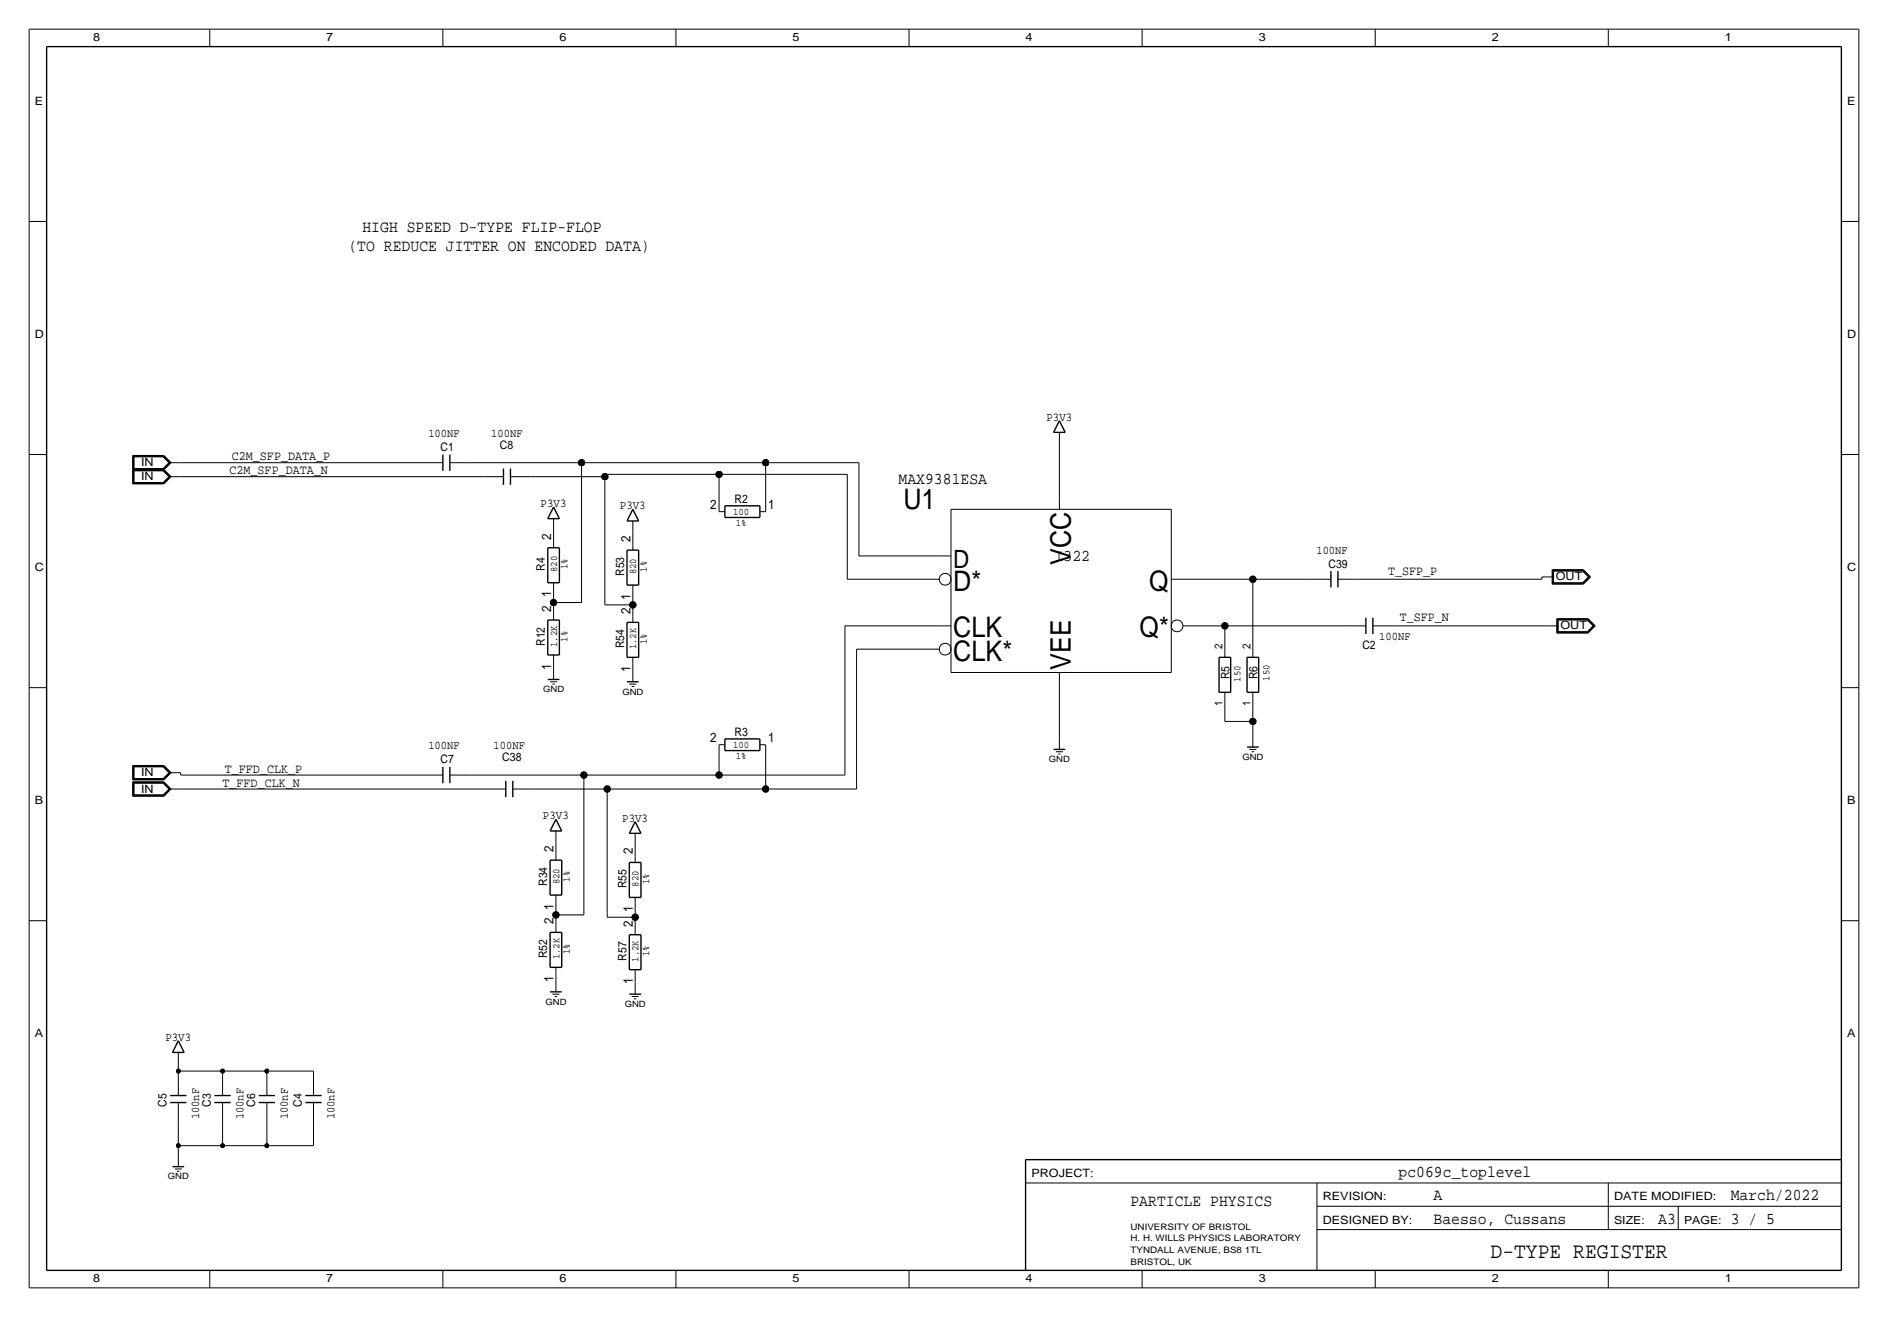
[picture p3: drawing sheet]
<svg xmlns="http://www.w3.org/2000/svg" width="411mm" height="287mm" viewBox="0 0 411 287" stroke-linecap="round" stroke-linejoin="round" font-family="sans-serif">
<g fill="none" stroke="#000" stroke-width=".22">
<path d="M6.3 6.4v274.3zM6.3 6.4h398.8zM45.7 6.4v3.8zM96.5 6.4v3.8zM147.3 6.4v3.8zM198.1 6.4v3.8zM248.9 6.4v3.8zM299.7 6.4v3.8zM350.5 6.4v3.8zM405.1 6.4v274.3zM6.3 48.3h3.9zM401.3 48.3h3.8z"/>
<path d="M6.3 99.1h3.9zM28.9 99.3v3.1zM28.9 99.3h6.8zM29 99.4h6.7zM29 99.4v2.9zM29.1 99.5h6.5zM29.1 99.5v2.7zM29.2 99.6h6.4zM29.2 99.6v2.5zM35.6 99.6l1.2 1.2zM35.6 99.5l1.4 1.3zM35.7 99.4l1.4 1.4z"/>
<path d="M35.7 99.3l1.6 1.5zM230.9 96.8v11.7zM230.9 94.2v2.6zM401.3 99.1h3.8zM28.9 102.3v3.2zM28.9 105.5h6.8zM28.9 102.3h6.8zM28.9 102.4h6.8zM29 102.4h6.7zM29 102.4v3zM29 105.4h6.7zM29 102.3h6.7z"/>
<path d="M29.1 102.5h6.5zM29.1 102.5v2.8zM29.1 105.3h6.5zM29.1 102.2h6.5zM29.2 102.6h6.4zM29.2 102.6v2.6zM29.2 105.2h6.4zM29.2 102.1h6.4zM35.6 102.6l1.2 1.3zM35.6 105.2l1.2-1.3zM35.6 102.5l1.4 1.4zM35.6 105.3l1.4-1.4z"/>
<path d="M35.6 102.2l1.4-1.4zM35.7 102.4l1.4 1.5zM35.7 102.3l1.6 1.6zM35.7 105.5l1.6-1.6zM35.7 102.4l1.6-1.6zM36.8 103.9h2.6zM36.8 100.8h2.6zM36.8 100.8l-1.2 1.3zM37.1 103.9l-1.4 1.5zM37.1 100.8l-1.4 1.5zM39.4 100.8h52.8zM39.4 103.9h66z"/>
<path d="M92.2 100.8h4.3zM98 100.8h4.4zM102.4 100.8h24.3zM105.4 103.9h4.3zM111.3 103.9h4.3zM115.6 103.9h16.2zM120.6 115.6v2.5zM120.6 118.1v1.3zM120.6 113v2.6zM126.7 100.8h40.2zM126.7 100.8v30.5zM131.8 103.4h24.9z"/>
<path d="M131.8 103.4v.5zM131.8 103.9v27.9zM137.9 116.1v2.5zM137.9 113.5v2.6zM137.9 118.6v1.3zM156.7 103.4h28zM156.7 103.4v8.1zM156.7 111.5h1.3zM165.6 111.5h1.3zM166.9 100.8h20.3zM166.9 100.8v10.7zM184.7 103.4v22.8z"/>
<path d="M187.2 100.8v20.4zM207.3 111h48zM207.3 111v35.6zM230.9 108.5v2.5zM255.3 111v35.6zM120.6 131.3h6.1zM120.6 128.3v3zM120.6 131.3v2.6zM120.6 133.9v1.2zM120.6 127v1.3zM131.8 131.8h6.1zM137.9 128.8v3z"/>
<path d="M137.9 131.8v2.6zM137.9 127.5v1.3zM137.9 134.4v1.2zM184.1 136.4v32.5zM184.1 136.4h20.6zM184.7 126.2h20zM187.2 121.2h17.5zM204.7 136.4h2.6zM204.7 121.2h2.6zM255.3 126.2h2.5zM257.8 126.2h15.2zM257.8 136.4h9.2z"/>
<path d="M267 136.4h26.4zM267 136.4v5.6zM273 126.2v15.8zM273 126.2h12.8zM285.8 126.2h4.3zM291.6 126.2h4.3zM293.4 136.4h4.3zM295.9 126.2h40.1zM299.2 136.4h4.3zM303.5 136.4h33.6zM336 125.7v.5zM336 125.7h2.6z"/>
<path d="M337.1 136.4h2.5zM338.3 124.2h6.8zM338.3 127.3h6.8zM338.3 124.2v3.1zM338.4 124.3h6.6zM338.4 124.3v2.9zM338.4 127.2h6.6zM338.5 124.4h6.5zM338.5 124.4v2.7zM338.5 127.1h6.5zM338.6 124.5h6.3zM338.6 124.5v2.5z"/>
<path d="M338.6 127h6.3zM339.3 134.8h6.8zM339.3 138h6.8zM339.3 134.8v3.2zM339.4 134.9h6.6zM339.4 134.9v3zM339.4 137.9h6.6zM339.5 135h6.5zM339.5 135v2.8zM339.5 137.8h6.5zM339.6 135.1h6.3zM339.6 135.1v2.6z"/>
<path d="M339.6 137.7h6.3zM344.9 124.5l1.3 1.2zM345 124.4l1.4 1.3zM345 127.1l1.4-1.4zM345 124.3l1.5 1.4zM345 127.2l1.5-1.5zM345.1 124.2l1.6 1.5zM345.9 135.1l1.3 1.3zM346 135l1.4 1.4zM346 137.8l1.4-1.4zM346 134.9l1.5 1.5zM346 137.9l1.5-1.5z"/>
<path d="M346.1 134.8l1.6 1.6zM346.2 125.7l-1.3 1.3zM346.7 125.7l-1.6 1.6zM347.2 136.4l-1.3 1.3zM347.7 136.4l-1.6 1.6zM6.3 149.9h3.9zM119.9 148.6h1.5zM120.4 149.1h.5zM120.6 144v1.5zM120.6 145.5v2.6zM120.6 142.7v1.3zM137.2 149.1h1.5z"/>
<path d="M137.7 149.6h.5zM137.9 144.5v1.5zM137.9 146v2.6zM137.9 143.3v1.2zM186.7 141.5v30.5zM186.7 141.5h18zM207.3 146.6h48zM230.9 149.1v11.7zM230.9 146.6v2.5zM267 152.1v5.1zM267 157.2h6zM267 142v1.3z"/>
<path d="M267 150.9v1.2zM273 152.1v5.1zM273 157.2v3.1zM273 142v1.3zM273 150.9v1.2zM401.3 149.9h3.8zM28.9 170.4v3.1zM28.9 173.5h6.8zM28.9 170.4h6.8zM28.9 166.8v3.2zM28.9 170h6.8zM28.9 166.8h6.8z"/>
<path d="M29 170.5h6.7zM29 170.5v2.9zM29 173.4h6.7zM29 166.9h6.7zM29 166.9v3zM29 169.9h6.7zM29.1 170.6h6.5zM29.1 170.6v2.7zM29.1 173.3h6.5zM29.1 167h6.5zM29.1 167v2.8zM29.1 169.8h6.5z"/>
<path d="M29.2 170.7h6.4zM29.2 170.7v2.5zM29.2 173.2h6.4zM29.2 167.1h6.4zM29.2 167.1v2.6zM29.2 169.7h6.4zM35.6 170.7l1.2 1.3zM35.6 173.2l1.2-1.2zM35.6 167.1l1.2 1.3zM35.6 169.7l1.2-1.3zM35.6 170.6l1.4 1.4zM35.6 173.3l1.4-1.3z"/>
<path d="M35.6 167l1.4 1.4zM35.6 169.8l1.4-1.4zM35.7 170.5l1.4 1.5zM35.7 173.4l1.4-1.4zM35.7 166.9l1.4 1.5zM35.7 169.9l1.4-1.5zM35.7 170.4l1.6 1.6zM35.7 173.5l1.6-1.5zM35.7 166.8l1.6 1.6zM35.7 170l1.6-1.6zM36.8 172h2.6zM36.8 168.4h2.6z"/>
<path d="M39.4 168.9h52.8zM39.4 168.4v.5zM39.4 172h66.5zM92.2 168.9h4.3zM98 168.9h4.4zM102.4 168.9h24.9zM105.9 172h4.3zM111.8 172h4.3zM116.1 172h16.2zM127.3 168.9h29.4zM127.3 168.9v30.5zM132.3 172h34.6z"/>
<path d="M132.3 172v27.9zM156.7 168.9h27.4zM156.7 162.3v6.6zM156.7 162.3h1.3zM165.6 162.3h1.3zM166.9 172h19.8zM166.9 162.3v9.7zM230.1 163.8h1.5zM230.6 164.3h.5zM230.9 160.8v2.5zM272.3 163.3h1.5zM272.8 163.8h.5z"/>
<path d="M273 160.3v2.5zM121.2 183.6v2.6zM121.2 199.4h6.1zM121.2 196.3v3.1zM121.2 199.4v2.5zM121.2 186.2v1.3zM121.2 195.1v1.2zM121.2 181.1v2.5zM132.3 199.9h6.1zM138.4 184.1v2.6zM138.4 196.8v3.1zM138.4 199.9v2.5z"/>
<path d="M138.4 186.7v1.3zM138.4 195.6v1.2zM138.4 181.6v2.5zM6.3 200.7h3.9zM120.4 216.7h1.5zM120.9 217.2h.5zM121.2 212.1v1.5zM121.2 213.6v2.6zM121.2 201.9v1.3zM121.2 210.8v1.3zM137.7 217.2h1.5zM138.2 217.7h.5z"/>
<path d="M138.4 212.6v1.5zM138.4 214.1v2.6zM138.4 202.4v1.3zM138.4 211.3v1.3zM401.3 200.7h3.8zM38.9 233.4h9.6zM38.9 233.4v1zM38.9 231.9v1.5zM38.9 234.4v4.4zM38.9 229.4v2.5zM48.5 233.4h9.7zM48.5 233.4v1z"/>
<path d="M48.5 234.4v4.4zM58.2 233.4h10.1zM58.2 233.4v1zM58.2 234.4v4.4zM68.3 233.4v1zM68.3 234.4v4.4zM38.1 254.8h1.5zM38.6 255.3h.5zM38.9 249.7h9.6zM38.9 244.6v5.1zM38.9 249.7v2zM38.9 240.3v4.3z"/>
<path d="M38.9 251.7v2.6zM48.5 249.7h9.7zM48.5 244.6v5.1zM48.5 240.3v4.3zM58.2 249.7h10.1zM58.2 244.6v5.1zM58.2 240.3v4.3zM68.3 244.6v5.1zM68.3 240.3v4.3zM223.5 257.8h177.8zM287 257.8v19.1zM350.5 257.8v10.2z"/>
<path d="M45.7 276.9v3.8zM96.5 276.9v3.8zM147.3 276.9v3.8zM198.1 276.9v3.8zM248.9 276.9v3.8zM287 268h114.3zM287 262.9h114.3zM299.7 276.9v3.8zM350.5 276.9v3.8zM365.8 262.9v5.1zM6.3 280.7h398.8z"/>
<circle cx="206" cy="126.2" r="1.28"/>
<circle cx="256.5" cy="136.4" r="1.28"/>
<circle cx="206" cy="141.5" r="1.28"/>
</g>
<g fill="#000" stroke="#000" stroke-width=".22">
<circle cx="126.7" cy="100.8" r=".71"/>
<circle cx="131.8" cy="103.9" r=".71"/>
<circle cx="156.7" cy="103.4" r=".71"/>
<circle cx="166.9" cy="100.8" r=".71"/>
<circle cx="120.7" cy="131.3" r=".71"/>
<circle cx="137.9" cy="131.8" r=".71"/>
<circle cx="267" cy="136.4" r=".71"/>
<circle cx="273.1" cy="126.2" r=".71"/>
<circle cx="273.1" cy="157.2" r=".71"/>
<circle cx="127.3" cy="168.9" r=".71"/>
<circle cx="132.3" cy="172" r=".71"/>
<circle cx="156.7" cy="168.9" r=".71"/>
<circle cx="166.9" cy="172" r=".71"/>
<circle cx="121.2" cy="199.4" r=".71"/>
<circle cx="138.4" cy="199.9" r=".71"/>
<circle cx="38.9" cy="233.4" r=".46"/>
<circle cx="48.5" cy="233.4" r=".46"/>
<circle cx="58.2" cy="233.4" r=".46"/>
<circle cx="38.9" cy="249.7" r=".46"/>
<circle cx="48.5" cy="249.7" r=".46"/>
<circle cx="58.2" cy="249.7" r=".46"/>
</g>
<g fill="none" stroke="#000" stroke-width=".3">
<path d="M10.2 10.2v266.7zM10.2 10.2h391.1zM401.3 10.2v266.7zM96.5 99.1v3.5zM98 99.1v3.5zM229.6 94.2h2.6zM230.9 91.7l1.3 2.5zM230.9 91.7l-1.3 2.5zM109.7 102.1v3.6zM111.3 102.1v3.6zM119.4 119.4v7.6zM119.4 119.4h2.5z"/>
<path d="M119.4 113h2.5zM120.6 110.5l1.3 2.5zM120.6 110.5l-1.2 2.5zM121.9 119.4v7.6zM136.7 113.5h2.5zM136.7 119.9v7.6zM136.7 119.9h2.5zM137.9 111l1.3 2.5zM137.9 111l-1.2 2.5zM139.2 119.9v7.6zM158 110.2h7.6zM158 110.2v2.6z"/>
<path d="M158 112.8h7.6zM165.6 110.2v2.6zM119.4 135.1v7.6zM119.4 135.1h2.5zM119.4 127h2.5zM121.9 135.1v7.6zM136.7 127.5h2.5zM136.7 135.6v7.7zM136.7 135.6h2.5zM139.2 135.6v7.7zM290.1 124.5v3.5zM291.6 124.5v3.5z"/>
<path d="M297.7 134.6v3.6zM299.2 134.6v3.6zM119.4 148.1h2.5zM119.4 142.7h2.5zM136.7 148.6h2.5zM136.7 143.3h2.5zM265.7 143.3v7.6zM265.7 143.3h2.5zM265.7 150.9h2.5zM268.2 143.3v7.6zM271.8 143.3v7.6zM271.8 143.3h2.5z"/>
<path d="M271.8 150.9h2.5zM274.3 143.3v7.6zM96.5 167.1v3.6zM98 167.1v3.6zM110.2 170.2v3.5zM111.8 170.2v3.5zM121.2 178.6l1.2 2.5zM121.2 178.6l-1.3 2.5zM138.4 179.1l1.3 2.5zM138.4 179.1l-1.2 2.5zM158 161h7.6zM158 161v2.6z"/>
<path d="M158 163.6h7.6zM165.6 161v2.6zM229.6 163.3h2.6zM271.8 162.8h2.5zM119.9 187.5v7.6zM119.9 187.5h2.5zM119.9 195.1h2.5zM119.9 181.1h2.5zM122.4 187.5v7.6zM137.2 188v7.6zM137.2 188h2.5zM137.2 195.6h2.5z"/>
<path d="M137.2 181.6h2.5zM139.7 188v7.6zM119.9 216.2h2.5zM119.9 203.2v7.6zM119.9 203.2h2.5zM119.9 210.8h2.5zM122.4 203.2v7.6zM137.2 216.7h2.5zM137.2 203.7v7.6zM137.2 203.7h2.5zM137.2 211.3h2.5zM139.7 203.7v7.6z"/>
<path d="M37.1 238.8h3.5zM37.6 229.4h2.5zM38.9 226.8l1.2 2.6zM38.9 226.8l-1.3 2.6zM46.7 238.8h3.6zM56.4 238.8h3.5zM66.5 238.8h3.6zM37.1 240.3h3.5zM37.6 254.3h2.5zM46.7 240.3h3.6zM56.4 240.3h3.5zM66.5 240.3h3.6z"/>
<path d="M223.5 252.7h177.8zM223.5 252.7v24.2zM10.2 276.9h391.1z"/>
</g>
<g font-size="6.2">
<text x="196.9" y="111">U1</text>
<text x="233.4" y="123.1" transform="rotate(-90 233.4 123.1)">VCC</text>
<text x="207.8" y="128.8">D*</text>
<text x="250.5" y="128.8">Q</text>
<text x="207.8" y="138.9">CLK</text>
<text x="207.8" y="144">CLK*</text>
<text x="248.3" y="138.9">Q*</text>
<text x="233.4" y="146" transform="rotate(-90 233.4 146)">VEE</text>
</g>
<text font-size="5.5" x="207.8" y="123.7">D</text>
<text font-size="4.8" x="324.9" y="274.1">D-TYPE REGISTER</text>
<g font-size="3.6">
<text x="79" y="50.5">HIGH SPEED D-TYPE FLIP-FLOP</text>
<text x="75.9" y="54.6">(TO REDUCE JITTER ON ENCODED DATA)</text>
<text x="195.8" y="105.4">MAX9381ESA</text>
<text x="229.9" y="122.2">I322</text>
<text x="304.8" y="256.5">pc069c_toplevel</text>
<text x="246.4" y="262.9">PARTICLE PHYSICS</text>
<text x="312.4" y="261.6">A</text>
<text x="377.2" y="261.6">March/2022</text>
<text x="312.4" y="266.7">Baesso, Cussans</text>
<text x="361.4" y="266.7">A3</text>
<text x="377.2" y="266.7">3 / 5</text>
</g>
<g font-size="2.9">
<text x="50.5" y="100.3">C2M_SFP_DATA_P</text>
<text x="50" y="103.4">C2M_SFP_DATA_N</text>
<text x="154.8" y="111">2</text>
<text x="167.4" y="111">1</text>
<text x="120.1" y="117.6" transform="rotate(-90 120.1 117.6)">2</text>
<text x="137.4" y="118.1" transform="rotate(-90 137.4 118.1)">2</text>
<text x="302.5" y="125.2">T_SFP_P</text>
<text x="120.1" y="130.2" transform="rotate(-90 120.1 130.2)">1</text>
<text x="137.4" y="130.7" transform="rotate(-90 137.4 130.7)">1</text>
<text x="120.1" y="133.3" transform="rotate(-90 120.1 133.3)">2</text>
<text x="137.4" y="133.9" transform="rotate(-90 137.4 133.9)">2</text>
<text x="305.1" y="135.4">T_SFP_N</text>
<text x="120.1" y="145.9" transform="rotate(-90 120.1 145.9)">1</text>
<text x="137.4" y="146.5" transform="rotate(-90 137.4 146.5)">1</text>
<text x="154.8" y="161.8">2</text>
<text x="167.4" y="161.8">1</text>
<text x="48.5" y="171.4">T_FFD_CLK_N</text>
<text x="49" y="168.4">T_FFD_CLK_P</text>
<text x="120.6" y="185.7" transform="rotate(-90 120.6 185.7)">2</text>
<text x="137.9" y="186.2" transform="rotate(-90 137.9 186.2)">2</text>
<text x="120.6" y="201.4" transform="rotate(-90 120.6 201.4)">2</text>
<text x="120.6" y="198.3" transform="rotate(-90 120.6 198.3)">1</text>
<text x="137.9" y="201.9" transform="rotate(-90 137.9 201.9)">2</text>
<text x="137.9" y="198.8" transform="rotate(-90 137.9 198.8)">1</text>
<text x="120.6" y="214" transform="rotate(-90 120.6 214)">1</text>
<text x="137.9" y="214.5" transform="rotate(-90 137.9 214.5)">1</text>
</g>
<g font-size="2.6">
<text x="93.4" y="95.2">100NF</text>
<text x="107.1" y="95.2">100NF</text>
<text x="228.1" y="91.7">P3V3</text>
<text x="96" y="98.3">C1</text>
<text x="109" y="97.8">C8</text>
<text x="117.8" y="110.5">P3V3</text>
<text x="135.1" y="111">P3V3</text>
<text x="160.1" y="109.6">R2</text>
<text x="118.8" y="124.4" transform="rotate(-90 118.8 124.4)">R4</text>
<text x="136" y="125.5" transform="rotate(-90 136 125.5)">R53</text>
<text x="286.9" y="120.6">100NF</text>
<text x="289.6" y="123.7">C39</text>
<text x="118.8" y="140.8" transform="rotate(-90 118.8 140.8)">R12</text>
<text x="136" y="141.3" transform="rotate(-90 136 141.3)">R54</text>
<text x="296.9" y="141.5">C2</text>
<text x="300.6" y="139.4">100NF</text>
<text x="268" y="148" transform="rotate(-90 268 148)">R5</text>
<text x="274.1" y="148" transform="rotate(-90 274.1 148)">R6</text>
<text x="160.1" y="160.4">R3</text>
<text x="93.4" y="163.3">100NF</text>
<text x="96" y="166.4">C7</text>
<text x="107.6" y="163.3">100NF</text>
<text x="109.5" y="165.9">C38</text>
<text x="118.3" y="178.6">P3V3</text>
<text x="135.6" y="179.1">P3V3</text>
<text x="119.3" y="193.1" transform="rotate(-90 119.3 193.1)">R34</text>
<text x="136.6" y="193.6" transform="rotate(-90 136.6 193.6)">R55</text>
<text x="119.3" y="208.8" transform="rotate(-90 119.3 208.8)">R52</text>
<text x="136.6" y="209.4" transform="rotate(-90 136.6 209.4)">R57</text>
<text x="36" y="226.8">P3V3</text>
<text x="36.3" y="241.2" transform="rotate(-90 36.3 241.2)">C5</text>
<text x="43.4" y="244" transform="rotate(-90 43.4 244)">100nF</text>
<text x="46" y="241.2" transform="rotate(-90 46 241.2)">C3</text>
<text x="53.1" y="244" transform="rotate(-90 53.1 244)">100nF</text>
<text x="55.6" y="241.2" transform="rotate(-90 55.6 241.2)">C6</text>
<text x="62.7" y="244" transform="rotate(-90 62.7 244)">100nF</text>
<text x="65.8" y="241.2" transform="rotate(-90 65.8 241.2)">C4</text>
<text x="72.9" y="244" transform="rotate(-90 72.9 244)">100nF</text>
</g>
<g font-size="2.5">
<text x="20.3" y="8.9">8</text>
<text x="71.1" y="8.9">7</text>
<text x="121.9" y="8.9">6</text>
<text x="172.7" y="8.9">5</text>
<text x="223.5" y="8.9">4</text>
<text x="274.3" y="8.9">3</text>
<text x="325.1" y="8.9">2</text>
<text x="375.9" y="8.9">1</text>
<text x="7.6" y="22.9">E</text>
<text x="402.6" y="22.9">E</text>
<text x="7.6" y="73.7">D</text>
<text x="402.6" y="73.7">D</text>
<text x="30.7" y="101.6">IN</text>
<text x="30.7" y="104.6">IN</text>
<text x="7.6" y="124.5">C</text>
<text x="402.6" y="124.5">C</text>
<text x="339.1" y="126.5">OUT</text>
<text x="340.1" y="137.2">OUT</text>
<text x="30.7" y="172.7">IN</text>
<text x="30.7" y="169.2">IN</text>
<text x="7.6" y="175.3">B</text>
<text x="402.6" y="175.3">B</text>
<text x="7.6" y="226.1">A</text>
<text x="402.6" y="226.1">A</text>
<text x="224.8" y="256.5">PROJECT:</text>
<text x="288.3" y="261.6">REVISION:</text>
<text x="351.8" y="261.6">DATE MODIFIED:</text>
<text x="288.3" y="266.7">DESIGNED BY:</text>
<text x="20.3" y="279.4">8</text>
<text x="71.1" y="279.4">7</text>
<text x="121.9" y="279.4">6</text>
<text x="172.7" y="279.4">5</text>
<text x="223.5" y="279.4">4</text>
<text x="274.3" y="279.4">3</text>
<text x="325.1" y="279.4">2</text>
<text x="375.9" y="279.4">1</text>
</g>
<g font-size="2.4">
<text x="266.4" y="141.5" transform="rotate(-90 266.4 141.5)">2</text>
<text x="272.5" y="141.5" transform="rotate(-90 272.5 141.5)">2</text>
<text x="266.4" y="153.8" transform="rotate(-90 266.4 153.8)">1</text>
<text x="272.5" y="153.8" transform="rotate(-90 272.5 153.8)">1</text>
<text x="351.8" y="266.7">SIZE:</text>
<text x="367" y="266.7">PAGE:</text>
</g>
<g font-size="2.2">
<text x="159.8" y="112.3">100</text>
<text x="160.4" y="114.6">1%</text>
<text x="121.4" y="124.7" transform="rotate(-90 121.4 124.7)">820</text>
<text x="123.7" y="124.1" transform="rotate(-90 123.7 124.1)">1%</text>
<text x="138.7" y="125.2" transform="rotate(-90 138.7 125.2)">820</text>
<text x="141" y="124.6" transform="rotate(-90 141 124.6)">1%</text>
<text x="121.4" y="141" transform="rotate(-90 121.4 141)">1.2K</text>
<text x="123.7" y="139.9" transform="rotate(-90 123.7 139.9)">1%</text>
<text x="138.7" y="141.5" transform="rotate(-90 138.7 141.5)">1.2K</text>
<text x="141" y="140.4" transform="rotate(-90 141 140.4)">1%</text>
<text x="270.4" y="148.6" transform="rotate(-90 270.4 148.6)">150</text>
<text x="276.7" y="148.3" transform="rotate(-90 276.7 148.3)">150</text>
<text x="159.8" y="163.1">100</text>
<text x="160.4" y="165.4">1%</text>
<text x="121.9" y="192.8" transform="rotate(-90 121.9 192.8)">820</text>
<text x="124.2" y="192.2" transform="rotate(-90 124.2 192.2)">1%</text>
<text x="139.2" y="193.3" transform="rotate(-90 139.2 193.3)">820</text>
<text x="141.5" y="192.7" transform="rotate(-90 141.5 192.7)">1%</text>
<text x="121.9" y="209.1" transform="rotate(-90 121.9 209.1)">1.2K</text>
<text x="124.2" y="207.9" transform="rotate(-90 124.2 207.9)">1%</text>
<text x="139.2" y="209.6" transform="rotate(-90 139.2 209.6)">1.2K</text>
<text x="141.5" y="208.4" transform="rotate(-90 141.5 208.4)">1%</text>
</g>
<g font-size="2">
<text x="246.4" y="268">UNIVERSITY OF BRISTOL</text>
<text x="246.4" y="273">TYNDALL AVENUE, BS8 1TL</text>
<text x="246.4" y="275.6">BRISTOL, UK</text>
<text x="246.4" y="270.5">H. H. WILLS PHYSICS LABORATORY</text>
</g>
<g font-size="1.9">
<text x="118.4" y="150.9">GND</text>
<text x="135.6" y="151.4">GND</text>
<text x="228.6" y="166.1">GND</text>
<text x="270.8" y="165.6">GND</text>
<text x="118.9" y="218.9">GND</text>
<text x="136.1" y="219.5">GND</text>
<text x="36.6" y="257">GND</text>
</g>
</svg>
